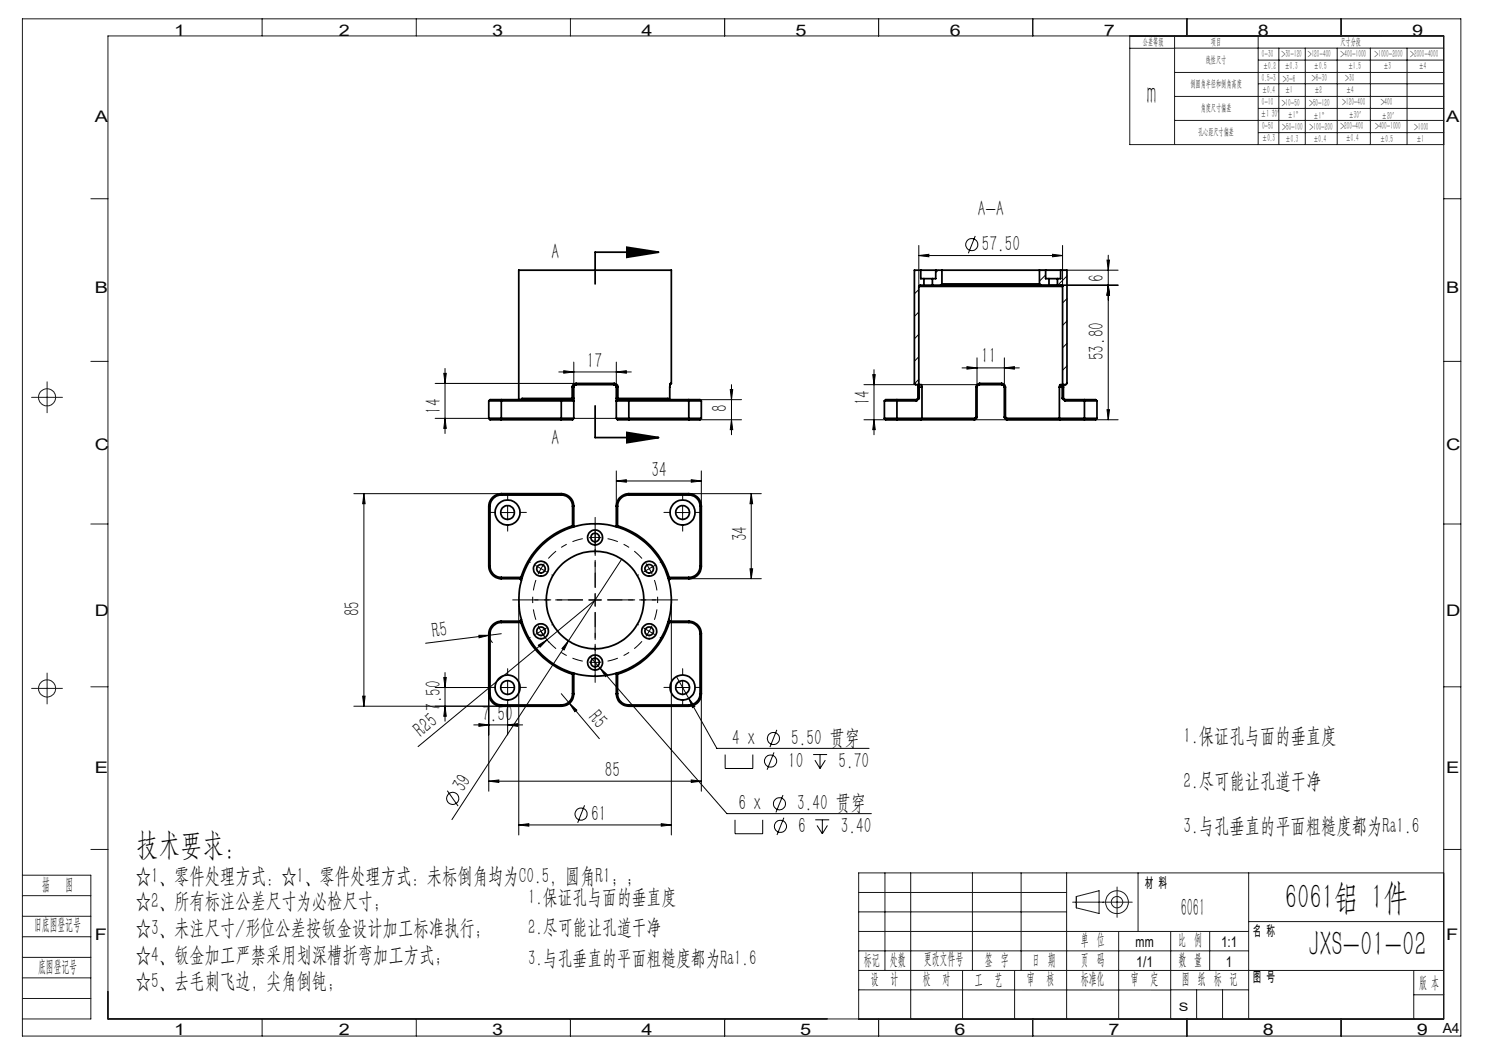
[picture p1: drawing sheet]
<svg xmlns="http://www.w3.org/2000/svg" width="297mm" height="210mm" viewBox="0 0 297 210" stroke-linecap="round" stroke-linejoin="round" font-family="sans-serif">
<g fill="none" stroke="#000" stroke-width=".2">
<path d="M183.1 54l-.2 .3M183.8 51.1l2-.2v.5zM183.8 49.1v8.2M183.8 51.1h28.7M183.8 57.9l-.9 .9M184.8 56.9l-.2 .1M187.6 54l-.5 .5M188.1 57h35.5M195.1 47.2l-1.4 3.5M207.9 54h15.7M209.1 55l-1.2 1.2M210.5 50.9l2 .2-2 .3z"/>
<path d="M212.5 49.1v8.2M213.4 55.2l-1.8 1.8M213.4 59.7l-.9 .9M221.4 52h.5l-.2 2zM221.7 57l.2 2h-.5zM221.7 51v33M87 76.7h28.2M88.8 74.7h.5l-.3 2zM89 73.7v13M111.8 74.4h14.5M112.7 74.1l2.1 .3-2.1 .2zM114.8 72.4v5"/>
<path d="M123.3 74.4l2-.3v.5zM123.3 72.4v5M140 79.9h8.3M146 77.9h.5l-.2 2zM146.3 76.9v10.1M172.8 76.9h23.1M174.6 74.9h.4l-.2 2zM174.8 73.9v13.1M183.8 62.4l-.9 .9M183.8 66.9l-.9 .9M183.8 71.4l-.9 .8M183.8 75.9l-.9 .8"/>
<path d="M192.4 73.6h11.5M193.4 73.3l2 .3-2 .2zM195.4 71.6v5.8M200.9 73.6l2-.3v.5zM200.9 71.6v5.8M213.4 64.2l-.9 .9M213.4 68.7l-.9 .9M213.4 73.2l-.9 .8M70.8 98.7h29.5M72.8 98.7l.2 2h-.5zM72.8 98.7v42.5M87 83.7h36.3"/>
<path d="M89 83.7l.3 2h-.5zM123.3 96.2l2-.3v.5zM123.3 94.2v7M123.3 96.2h17M137.8 98.7h14.5M137.9 84h10.4M138.3 95.9l2 .3-2 .2zM140.3 94.2v7M146.3 84l.2 1.9h-.5zM150.2 98.7v17M150.2 98.7l.3 2h-.5zM172.8 84h11.4"/>
<path d="M174.8 84l.2 1.9h-.4zM194.9 84h28.7M221.4 81.9h.5l-.2 2.1zM100.3 102.5h2.5M101.5 101.2v2.5M119 118.7v2.5M124.4 111.8l-34 52.1M135.3 102.5h2.5M136.5 101.2v2.5M137.8 115.7h14.5M150 113.8h.5l-.3 1.9zM72.5 139.2h.5l-.2 2z"/>
<path d="M87 137.5h10.8M88.8 135.5h.5l-.3 2zM89 134.5v9.7M95.8 127.1h2l-2 .5zM97.8 138.7v19.5M97.8 126.7a2.54 2.54 0 0 0 .7 1.8M97.8 127.1l-12.7 1.5M100.3 137.5h2.5M100.3 126.7l-2.5 .4M101.5 136.2v2.5M103.8 120v47M107.7 129l1.7-1-1.4 1.4z"/>
<path d="M108.2 126.4l1.6 2.1M112.3 138.7l1.6 1.9M113.7 128.2l-.9 1.8-.4-.3zM117.8 120h2.5M118 131.4l2 2.2M119 120l-35.4 29.3M120 133.6l1.5 1.4-.4 .3zM120 133.6l25.4 29.1h28.9M128.8 125.6l1 .7M129.8 126.3l-.6 1M129.8 126.3l1.1 .6M130.4 125.1l-.6 1.2"/>
<path d="M134.3 120v47M135.3 137.5h2.5M135.3 135.3l2.5 4.4M136.5 136.2v2.5M137.8 139.7l1.2 1.6-.5 .2zM137.8 139.7l5.6 10h30.4M140.3 138.7v19.5M70.8 141.2h29.5M89 141.2l.3 2.1h-.5zM89.5 158.1l2.1 3.1M94.8 145h9.7M95.8 144.7l2 .3-2 .3z"/>
<path d="M97.8 156.2l2-.2v.5zM97.8 156.2h42.5M101.5 145l2-.3v.6zM101.5 141.2v5.8M113.9 140.6l1.5 1.4-.4 .3zM113.9 140.6l6 7.1M138.3 156l2 .2-2 .3zM145 150.9v2.8h5.6v-2.8M154.8 150.5l-1.4 3.4M155.4 146l-1.4 3.4M156.6 159l-1.4 3.5M162.6 150.9h2.8"/>
<path d="M163 152l1 1.7M164 150.9v2.8M165.1 152l-1.1 1.7M103.8 165l2-.3v.5zM103.8 165h30.5M116.9 161.1l-1.4 3.5M132.3 164.7l2 .3-2 .2zM147 164v2.7h5.5v-2.7M156.8 163.5l-1.4 3.5M163.1 164h2.7M163.4 165.1l1.1 1.6M164.5 164v2.7"/>
<path d="M165.5 165.1l-1 1.6"/>
<circle cx="194.4" cy="48.9" r="1.22"/>
<circle cx="90.5" cy="159.7" r="1.21"/>
<circle cx="154.1" cy="152.2" r="1.22"/>
<circle cx="154.7" cy="147.7" r="1.21"/>
<circle cx="116.2" cy="162.8" r="1.21"/>
<circle cx="155.9" cy="160.8" r="1.21"/>
<circle cx="156.1" cy="165.3" r="1.22"/>
</g>
<path d="M108.2 113.7l-.6 1.1M108.2 113.7l.7-1M119 107.5h-1.2M119 107.5h1.3M129.9 113.7l-.7-1M129.9 113.7l.5 1.1M108.2 126.2l.7 1.1M108.2 126.2l-.6-1.1M119 132.5l1.3-.1M119 132.5l-1.2-.1" fill="none" stroke="#000" stroke-width=".2" stroke-dasharray="30.5 1.3 1.3 1.3" stroke-linecap="butt"/>
<path d="M107.2 116a12.5 12.5 0 0 0 0 8M116.5 107.7a12.5 12.5 0 0 0-6.8 4M128.4 111.7a12.5 12.5 0 0 0-6.9-4M109.7 128.3a12.5 12.5 0 0 0 6.8 3.9M121.5 132.2a12.5 12.5 0 0 0 6.9-3.9M130.9 124a12.5 12.5 0 0 0 0-8" fill="none" stroke="#000" stroke-width=".2" stroke-dasharray="30.5 1.3 1.3 1.3" stroke-dashoffset="28.3" stroke-linecap="butt"/>
<g fill="none" stroke="#000" stroke-width=".35">
<path d="M125.4 49.5l6.3 .9-6.3 1.1zM131.7 50.4h-12.7v6.4M183.8 57.3h28.7M183.8 57.3v19.6M184.2 54h2.9M184.2 54h-1.3v22.7l.2 .2h.7M184.2 54v1.7h.6M184.8 55.7h1.7M184.8 57h1.7M184.8 55.7v1.3M184.8 57h-.8l-.2 .3M186.5 57h1.6"/>
<path d="M186.5 55.7v1.3M187.1 54v1.7h-.6M187.1 54h1.3M188.1 57h20M188.4 56.8h19.5M188.4 54h19.5M188.4 54v2.8M188.4 56.8l-.3 .2M207.9 54h1.2M207.9 56.8l.2 .2M207.9 54v2.8M208.1 57h1.7"/>
<path d="M209.1 54h3M209.1 54v1.7h.7M209.8 55.7h1.7M209.8 57h1.7M209.8 55.7v1.3M211.5 57h.8l.2 .3M211.5 55.7v1.3M212.1 54h1.3v22.7l-.3 .2h-.6M212.1 54v1.7h-.6M212.5 57.3v19.6M100.3 79.9h-1.1a1.68 1.68 0 0 0-1.4 .3M100.3 79.9v4.1"/>
<path d="M100.3 79.9h12M112.3 79.9h2.2M112.3 79.9v4.1M114.4 79.7h-10l-.2 .2M114.4 79.7l.1 .2M114.4 77.4v2.3M114.4 79.7h.4M114.4 77.4h.4M114.5 79.9l.3 .3M114.8 79.7v.5M114.8 77.4v2.3M115.2 76.7a.76 .76 0 0 0-.8 .7"/>
<path d="M115.2 76.7h7.6M115.2 76.7l.1 .2M115.3 76.9h7.5M115.3 76.9l-.4 .2-.1 .3M122.8 76.9l.4 .2 .1 .3M122.8 76.7l.6 .2 .2 .5M122.8 76.7v.2M123.3 79.7v.5M123.3 77.4v2.3M123.3 79.7h.3M123.3 77.4h.3M123.5 79.9h2.3"/>
<path d="M123.5 79.9l-.2 .3M123.6 79.7h10l.2 .2M123.6 79.7l-.1 .2M123.6 77.4v2.3M125.8 79.9v4.1M125.8 79.9h12M134.3 76.7v-22.7h-30.5v25.9M134.3 76.7h-.2l-.1 .2-.1 3M134.3 76.7l-.3 .2M137.8 79.9h1a1.68 1.68 0 0 1 1.5 .3M137.8 79.9v4.1M179.4 79.9h-1.4a1.15 1.15 0 0 0-1.1 .3"/>
<path d="M179.4 79.9h3.9M179.4 79.9v4.1M183.3 79.9v.3M183.5 76.9l.1 .5M183.6 79.7l-.3 .2M183.6 79.7h.2M183.6 77.4h.8M183.6 77.4v2.3M183.6 76.9l.2 .5v2.3M183.8 76.9h.1a.36 .36 0 0 1 .4 .1 .36 .36 0 0 1 .1 .4M183.8 79.7l-.5 .5M184.4 77.4v6.3"/>
<path d="M195.2 77.4h.2M195.2 77.4v6M195.4 77.4v6M195.9 76.9l-.4 .2-.1 .3M195.9 76.9h4.5M195.9 76.7h4.4M195.9 76.7a.72 .72 0 0 0-.7 .7M195.9 76.7v.2M200.3 76.7a.72 .72 0 0 1 .8 .7M200.3 76.7l.1 .2M200.4 76.9l.3 .2 .2 .3M200.9 77.4h.2"/>
<path d="M200.9 77.4v6M201.1 77.4v6M211.9 77.4h.8M211.9 77.4v6.3M212.4 79.7l.6 .5M212.4 79.7h.3M212.5 76.9h-.1a.36 .36 0 0 0-.5 .1 .36 .36 0 0 0 0 .4M212.7 76.9l-.3 .4v2.4M212.7 79.7l.3 .2M212.7 77.4v2.3M212.8 76.9l-.1 .5M213 79.9h3.9"/>
<path d="M213 79.9v.3M216.9 79.9h1.4a1.15 1.15 0 0 1 1.1 .3M216.9 79.9v4.1M97.8 80.2h17M97.8 83.7h17M97.8 83.7a1.52 1.52 0 0 0 1.4 .3h1.1M97.8 80.2v3.5M100.3 99a2.23 2.23 0 0 0-2.3 2.2M100.3 98.7a2.58 2.58 0 0 0-2.5 2.5M100.3 98.7v.3M100.3 99h12M100.3 98.7h12"/>
<path d="M100.3 84h12M112.3 98.7a2.52 2.52 0 0 1 2.5 2.5M112.3 99a2.23 2.23 0 0 1 2.2 2.2M112.3 98.7v.3M114.8 83.7a1.52 1.52 0 0 1-1.5 .3h-1M114.8 80.2v3.5M119 81.2v6.3h12.7M123.3 80.2h17M123.3 83.7h17M123.3 83.7a1.52 1.52 0 0 0 1.4 .3h1.1M123.3 80.2v3.5M125.4 86.5l6.3 1-6.3 1z"/>
<path d="M125.8 99a2.23 2.23 0 0 0-2.3 2.2M125.8 98.7a2.58 2.58 0 0 0-2.5 2.5M125.8 98.7v.3M125.8 99h12M125.8 98.7h12M125.8 84h12M137.8 98.7a2.52 2.52 0 0 1 2.5 2.5M137.8 99a2.23 2.23 0 0 1 2.2 2.2M137.8 98.7v.3M140.3 83.7a1.52 1.52 0 0 1-1.5 .3h-1M140.3 80.2v3.5M176.9 83.7a1.27 1.27 0 0 0 1.4 .3h1.1"/>
<path d="M176.9 83.7h7.5M176.9 80.2h6.4M176.9 80.2v3.5M179.4 84h4.8M184.2 84h10.7M184.4 83.7h10.5M184.4 83.7l-.2 .3M194.9 83.7v.3M195.2 83.4l-.3 .3M195.2 83.4h.2M195.4 83.4l-.2 .4-.3 .2M200.9 83.4l.1 .4 .4 .2"/>
<path d="M200.9 83.4h.2M201.1 83.4l.2 .3M201.3 83.7h10.6M201.3 83.7l.1 .3M201.4 84h10.7M211.9 83.7h7.5M211.9 83.7l.2 .3M212.1 84h4.8M213 80.2h6.4M219.4 83.7a1.27 1.27 0 0 1-1.4 .3h-1.1M219.4 80.2v3.5M97.8 113.2a2.52 2.52 0 0 0 2.5 2.5"/>
<path d="M97.8 101.2v12M97.8 101.2h.2M97.8 113.2h.2M98 113.2a2.23 2.23 0 0 0 2.3 2.3M98 101.2v12M100.3 115.5v.2M100.3 115.5h3.9M100.3 115.7h3.7M104 115.7l.3 .4M104.2 115.5l-.2 .2M104.2 115.5l.2 .1M114.5 105.2l-.1 .2"/>
<path d="M114.5 105.2a15.6 15.6 0 0 0-10.3 10.3M114.5 105.2h.3M114.5 101.2h.3M114.5 101.2v4M114.8 101.2v4.2M123.3 105.2v.2M123.3 101.2v4M123.3 105.2h.2M123.3 101.2h.2M123.5 105.2l.1 .2M123.5 105.2a15.6 15.6 0 0 1 10.3 10.3M123.5 101.2v4"/>
<path d="M133.8 115.5l.2 .2M133.8 115.5l-.2 .1M133.8 115.5h4M134 115.7l-.3 .4M134 115.7h3.8M137.8 115.5v.2M140 113.2a2.23 2.23 0 0 1-2.2 2.3M140 101.2h.3M140 101.2v12M140 113.2h.3M140.3 113.2a2.46 2.46 0 0 1-2.5 2.5M140.3 101.2v12"/>
<path d="M97.8 138.7a2.52 2.52 0 0 0 2.5 2.5M97.8 126.7v12M97.8 126.7h.2M97.8 138.7h.2M98 138.7a2.29 2.29 0 0 0 2.3 2.3M98 126.7v12M100.3 124.2a2.58 2.58 0 0 0-2.5 2.5M100.3 124.5a2.29 2.29 0 0 0-2.3 2.2M100.3 124.2v.3M100.3 124.2h3.7M100.3 124.5h3.9M104 124.2l.2 .3"/>
<path d="M104.2 124.5a15.6 15.6 0 0 0 10.3 10.3M104.3 123.9l-.3 .3M104.4 124.4l-.2 .1M114.4 134.5l.1 .3M114.5 138.7a2.29 2.29 0 0 1-2.2 2.3M114.5 134.8h.3M114.5 134.8v3.9M114.5 138.7h.3M114.8 134.6v.2M114.8 138.7a2.46 2.46 0 0 1-2.5 2.5M114.8 134.8v3.9M123.3 138.7a2.46 2.46 0 0 0 2.5 2.5"/>
<path d="M123.3 134.6v4.1M123.3 134.8h.2M123.3 138.7h.2M123.5 138.7a2.29 2.29 0 0 0 2.3 2.3M123.5 134.8v3.9M123.6 134.5l-.1 .3M133.6 124.4l.2 .1M133.7 123.9l.3 .3M133.8 124.5a15.6 15.6 0 0 1-10.3 10.3M133.8 124.5h4M134 124.2l-.2 .3M134 124.2h3.8"/>
<path d="M137.8 124.5a2.29 2.29 0 0 1 2.2 2.2M137.8 124.2a2.52 2.52 0 0 1 2.5 2.5M137.8 124.2v.3M140 138.7a2.29 2.29 0 0 1-2.2 2.3M140 126.7v12M140 126.7h.3M140 138.7h.3M140.3 138.7a2.46 2.46 0 0 1-2.5 2.5M140.3 126.7v12M100.3 141v.2M100.3 141h12M100.3 141.2h12"/>
<path d="M112.3 141v.2M125.8 141v.2M125.8 141h12M125.8 141.2h12M137.8 141v.2"/>
<circle cx="101.5" cy="102.5" r="1.38"/>
<circle cx="101.5" cy="102.5" r="2.5"/>
<circle cx="108.2" cy="113.7" r="1.5"/>
<circle cx="108.2" cy="113.8" r=".85"/>
<circle cx="119" cy="120" r="15.2"/>
<circle cx="119" cy="107.5" r="1.5"/>
<circle cx="119" cy="120" r="9.7"/>
<circle cx="119" cy="107.5" r=".86"/>
<circle cx="129.8" cy="113.8" r=".84"/>
<circle cx="129.8" cy="113.7" r="1.5"/>
<circle cx="136.5" cy="102.5" r="2.51"/>
<circle cx="136.5" cy="102.5" r="1.38"/>
<circle cx="101.5" cy="137.5" r="1.38"/>
<circle cx="101.5" cy="137.5" r="2.5"/>
<circle cx="108.2" cy="126.2" r="1.5"/>
<circle cx="108.2" cy="126.2" r=".85"/>
<circle cx="119" cy="132.5" r="1.51"/>
<circle cx="119" cy="132.5" r=".85"/>
<circle cx="129.8" cy="126.3" r=".84"/>
<circle cx="129.9" cy="126.2" r="1.5"/>
<circle cx="136.5" cy="137.5" r="2.51"/>
<circle cx="136.5" cy="137.5" r="1.38"/>
</g>
<g fill="none" stroke="#191924" stroke-width=".2">
<path d="M4.5 3.8h287.7v203.4h-287.7zM52.4 3.8v3.4M83.3 3.8v3.4M114.1 3.8v3.4M144.9 3.8v3.4M175.7 3.8v3.4M206.6 3.8v3.4M226 7.2v21.7h62.7M226 9.7h8.9M234.9 7.2v21.7M234.9 9.6h53.8M234.9 14.5h53.8"/>
<path d="M234.9 19.3h53.8M237.4 3.8v3.4M251.6 7.2v21.7M251.7 12h37M251.7 16.7h37M255.8 9.6v19.3M261.1 9.6v19.3M267.4 9.6v19.3M268.2 3.8v3.4M274.1 9.6v7.2M274.1 16.9v12M281.4 9.6v7.2"/>
<path d="M281.4 16.9v12M18.2 39.7h3.4M234.9 24.1h53.8M251.7 21.7h37M251.7 26.5h37M288.7 39.7h3.5M6.3 79.5h6.2M9.4 76.4v6.1M18.2 72.3h3.4M288.7 72.3h3.5M18.2 104.8h3.4M288.7 104.8h3.5"/>
<path d="M6.3 137.7h6.2M9.4 134.6v6.2M18.2 137.4h3.4M288.7 137.4h3.5M4.5 175h13.7v28.8h-13.7M4.5 179.1h13.7M18.2 169.9h3.4M171.7 178.5h41.6M177 174.6v19.5M182.1 174.6v29.2M194.5 174.6v19.5M204.2 174.6v19.5"/>
<path d="M213.3 174.6v29.2M215.3 179.3l4.5-1.2v4.6l-4.5-1.1zM223.4 177.4v6.1M227.6 174.6v11.7M249.7 174.6v29.2M288.7 174.6h-117v29.2h117M288.7 169.9h3.5M4.5 191.5h13.7M4.5 183.3h13.7M4.5 187.4h13.7M4.5 195.6h13.7M4.5 199.7h13.7"/>
<path d="M171.7 194.1h117M171.7 198h62.4M171.7 190.2h78M171.7 182.4h41.6M171.7 186.3h78M192.5 194.1v9.7M202.9 194.1v9.7M214.5 180.4h11.9M223.7 186.3v17.5M234.1 198h15.6M234.1 186.3v17.5M239.3 198v5.8"/>
<path d="M241.9 186.3v7.8M244.5 198v5.8M249.7 184.3h39M282.8 194.1v9.7M282.8 199h5.9M52.4 203.8v3.4M83.3 203.8v3.4M114.1 203.8v3.4M144.9 203.8v3.4M175.7 203.8v3.4M206.6 203.8v3.4M237.4 203.8v3.4"/>
<path d="M268.2 203.8v3.4M288.7 203.8h-267.1v-196.6h267.1v196.6"/>
<circle cx="9.4" cy="79.5" r="1.71"/>
<circle cx="9.4" cy="137.7" r="1.71"/>
<circle cx="223.4" cy="180.4" r="2.28"/>
<circle cx="223.4" cy="180.4" r="1.14"/>
</g>
<g fill="none" stroke="#000" stroke-width=".2" stroke-dasharray="30.5 1.3 1.3 1.3">
<path d="M101.5 100v-1.3M136.5 100v-1.3M99 102.5h-1.2M101.5 105v1.2M104 102.5h1.3M106 112.5l-.2-.1M108.2 113.7l-1.1-.6M108.2 113.7l1.1 .7M110.4 115l.2 .1M119 107.5v-1.3M119 107.5v1.2M119 105v-.3"/>
<path d="M119 110v.2M119 120v-1.3M119 120h-1.2M119 120v1.2M119 120h1.3M127.7 115l-.2 .1M129.9 113.7l1-.6M129.9 113.7l-1.1 .7M132 112.5l.2-.1M134 102.5h-1.2M136.5 105v1.2M139 102.5h1.3"/>
<path d="M99 137.5h-1.2M101.5 135v-1.3M101.5 140v1.2M104 137.5h1.3M106 127.5l-.2 .1M108.2 126.2l-1.1 .7M108.2 126.2l1.1-.6M110.4 125l.2-.1M119 132.5v1.2M119 132.5v-1.3M119 135v.2M119 130v-.3"/>
<path d="M127.7 125l-.2-.1M132 127.5l.2 .1M134 137.5h-1.2M136.5 135v-1.3M136.5 140v1.2M139 137.5h1.3"/>
</g>
<path d="M116.5 120h-9.5M119 117.5v-9.6M121.5 120h9.6M119 122.5v9.6" fill="none" stroke="#000" stroke-width=".2" stroke-dasharray="30.5 1.3 1.3 1.3" stroke-dashoffset="27.6"/>
<path d="M116.5 120h-14M119 117.5v-14M121.5 120h14M119 122.5v14" fill="none" stroke="#000" stroke-width=".2" stroke-dasharray="30.5 1.3 1.3 1.3" stroke-dashoffset="25.4"/>
<g fill="#000">
<path d="M95.8 127.1h2l-2 .5zM107.7 129l1.7-1-1.4 1.4zM113.7 128.2l-.9 1.8-.4-.3zM113.9 140.6l1.5 1.4-.4 .3z"/>
<path d="M125.4 49.5l6.3 .9-6.3 1.1zM125.4 86.5l6.3 1-6.3 1z"/>
<path d="M210.5 50.9l2 .2-2 .3zM183.8 51.1l2-.2v.5z"/>
<path d="M88.8 74.7h.5l-.3 2zM89 83.7l.3 2h-.5zM146 77.9h.5l-.2 2zM146.3 84l.2 1.9h-.5zM88.8 135.5h.5l-.3 2zM89 141.2l.3 2.1h-.5zM150.2 98.7l.3 2h-.5zM150 113.8h.5l-.3 1.9zM174.6 74.9h.4l-.2 2zM174.8 84l.2 1.9h-.4zM221.4 52h.5l-.2 2zM221.7 57l.2 2h-.5zM221.7 57l.2 2h-.5zM221.4 81.9h.5l-.2 2.1z"/>
<path d="M123.3 74.4l2-.3v.5zM112.7 74.1l2.1 .3-2.1 .2zM138.3 156l2 .2-2 .3zM97.8 156.2l2-.2v.5zM101.5 145l2-.3v.6zM95.8 144.7l2 .3-2 .3zM138.3 95.9l2 .3-2 .2zM123.3 96.2l2-.3v.5zM200.9 73.6l2-.3v.5zM193.4 73.3l2 .3-2 .2z"/>
<path d="M137.8 139.7l.7 1.8 .5-.2zM120 133.6l1.1 1.7 .4-.3zM103.8 165l2-.3v.5zM132.3 164.7l2 .3-2 .2z"/>
<path d="M72.5 139.2h.5l-.2 2zM72.8 98.7l.2 2h-.5z"/>
</g>
<g font-size="7.1">
<text x="257" y="181.8">6061铝 1件</text>
<text x="261.7" y="191.1">JXS-01-02</text>
</g>
<text font-size="6.3" fill="#0a0605" x="229.4" y="20.8">m</text>
<text font-size="6.3" x="27.3" y="170.9">技术要求：</text>
<text font-size="5" fill="#0a0605" x="236.1" y="183.2">6061</text>
<g font-size="4.4">
<text x="195.5" y="43.3">A-A</text>
<text x="110.3" y="51.9">A</text>
<text x="196.4" y="50.2">57.50</text>
<text x="220.8" y="56.5" transform="rotate(-90 220.8 56.5)">6</text>
<text x="117.4" y="73.5">17</text>
<text x="196.2" y="72.7">11</text>
<text x="220.8" y="72.1" transform="rotate(-90 220.8 72.1)">53.80</text>
<text x="88.2" y="82.8" transform="rotate(-90 88.2 82.8)">14</text>
<text x="145.5" y="82.5" transform="rotate(-90 145.5 82.5)">8</text>
<text x="173.9" y="81" transform="rotate(-90 173.9 81)">14</text>
<text x="110.3" y="89">A</text>
<text x="130.3" y="95.3">34</text>
<text x="149.4" y="108.2" transform="rotate(-90 149.4 108.2)">34</text>
<text x="71.9" y="123.3" transform="rotate(-90 71.9 123.3)">85</text>
<text x="86.6" y="127.6" transform="rotate(-7 86.6 127.6)">R5</text>
<text x="88.2" y="142.2" transform="rotate(-90 88.2 142.2)">7.50</text>
<text x="117.5" y="143.7" transform="rotate(50 117.5 143.7)">R5</text>
<text x="84.2" y="147.6" transform="rotate(-40 84.2 147.6)">R25</text>
<text x="96.4" y="144.1">7.50</text>
<text x="146.5" y="149">4 x</text>
<text x="158.2" y="149">5.50 贯穿</text>
<text x="236.7" y="148.6">1.保证孔与面的垂直度</text>
<text x="121" y="155.4">85</text>
<text x="157.7" y="153.5">10</text>
<text x="167.7" y="153.5">5.70</text>
<text x="92.8" y="158.7" transform="rotate(-57 92.8 158.7)">39</text>
<text x="236.7" y="157.6">2.尽可能让孔道干净</text>
<text x="118.2" y="164.1">61</text>
<text x="147.7" y="162">6 x</text>
<text x="159.4" y="162">3.40 贯穿</text>
<text x="159.6" y="166.6">6</text>
<text x="168.1" y="166.6">3.40</text>
<text x="236.7" y="166.6">3.与孔垂直的平面粗糙度都为Ra1.6</text>
<text x="27.2" y="176.7">☆1、零件处理方式：☆1、零件处理方式：未标倒角均为C0.5，圆角R1；；</text>
</g>
<g font-size="4.4" fill="#0a0605">
<text x="27.2" y="181.7">☆2、所有标注公差尺寸为必检尺寸；</text>
<text x="27.2" y="187">☆3、未注尺寸/形位公差按钣金设计加工标准执行；</text>
<text x="27.2" y="192.3">☆4、钣金加工严禁采用划深槽折弯加工方式；</text>
<text x="27.2" y="197.7">☆5、去毛刺飞边，尖角倒钝；</text>
</g>
<g font-size="4.2">
<text x="105.6" y="180.8">1.保证孔与面的垂直度</text>
<text x="105.6" y="186.9">2.尽可能让孔道干净</text>
<text x="105.6" y="192.9">3.与孔垂直的平面粗糙度都为Ra1.6</text>
</g>
<g font-size="3.4" fill="#0a0605">
<text x="8.4" y="178">描</text>
<text x="13.1" y="178">图</text>
<text x="6.8" y="186">旧底图登记号</text>
<text x="7.6" y="194.4">底图登记号</text>
</g>
<g font-size="3.3" fill="#0a0605">
<text x="216.2" y="189">单 位</text>
<text x="235.7" y="189">比 例</text>
<text x="172.8" y="192.9">标记</text>
<text x="174.2" y="196.7">设</text>
<text x="178" y="192.9">处数</text>
<text x="178.1" y="196.7">计</text>
<text x="184.6" y="196.8">校</text>
<text x="184.8" y="192.9">更改文件号</text>
<text x="188.5" y="196.8">对</text>
<text x="195" y="196.9">工</text>
<text x="197" y="192.9">签 字</text>
<text x="198.9" y="196.9">艺</text>
<text x="205.4" y="196.8">审</text>
<text x="206.4" y="192.9">日 期</text>
<text x="209.3" y="196.8">核</text>
<text x="216.2" y="196.8">标准化</text>
<text x="216.2" y="193">页 码</text>
<text x="226.2" y="196.8">审</text>
<text x="230.1" y="196.8">定</text>
<text x="235.7" y="192.9">数 量</text>
<text x="236.4" y="196.8">图 纸 标 记</text>
<text x="283.8" y="197.5">版 本</text>
</g>
<g font-size="3.2" fill="#0a0605">
<text x="34.9" y="7.2">1</text>
<text x="67.8" y="7.2">2</text>
<text x="98.4" y="7.1">3</text>
<text x="128.3" y="7.2">4</text>
<text x="159.1" y="7.1">5</text>
<text x="190" y="7.1">6</text>
<text x="220.8" y="7.2">7</text>
<text x="251.6" y="7.1">8</text>
<text x="282.4" y="7.1">9</text>
<text x="19" y="24.3">A</text>
<text x="289.2" y="24.3">A</text>
<text x="19" y="58.6">B</text>
<text x="289.2" y="58.6">B</text>
<text x="19" y="90">C</text>
<text x="289.2" y="90">C</text>
<text x="19" y="123.1">D</text>
<text x="289.2" y="123.1">D</text>
<text x="19" y="154.6">E</text>
<text x="289.2" y="154.6">E</text>
<text x="19" y="187.9">F</text>
<text x="289.2" y="187.9">F</text>
<text x="34.9" y="207">1</text>
<text x="67.8" y="207">2</text>
<text x="98.4" y="207">3</text>
<text x="128.3" y="207">4</text>
<text x="160.1" y="207">5</text>
<text x="190.9" y="207">6</text>
<text x="221.7" y="207">7</text>
<text x="252.5" y="207">8</text>
<text x="283.4" y="207">9</text>
</g>
<g font-size="3" fill="#0a0605">
<text x="227.1" y="189.5">mm</text>
<text x="244.2" y="189.5">1:1</text>
<text x="227.3" y="193.3">1/1</text>
<text x="245.2" y="193.4">1</text>
</g>
<g font-size="2.8" fill="#0a0605">
<text x="229" y="177.6">材 料</text>
<text x="250.6" y="187.2">名 称</text>
<text x="250.6" y="196.4">图 号</text>
<text x="288.5" y="206.5">A4</text>
</g>
<text font-size="2.3" fill="#0a0605" x="235.8" y="202.1">S</text>
<text font-size="2.1" fill="#0a0605" x="252.2" y="23.4">±1 30′ ±1</text>
<g font-size="2" fill="#0a0605">
<text x="228.6" y="8.9">公差等级</text>
<text x="242.2" y="9">项目</text>
<text x="252.4" y="11.4">0-30</text>
<text x="256.3" y="11.3">&gt;30-120</text>
<text x="261.6" y="11.4">&gt;120-400</text>
<text x="268.1" y="8.9">尺寸分段</text>
<text x="268.1" y="11.4">&gt;400-1000</text>
<text x="274.9" y="11.4">&gt;1000-2000</text>
<text x="282" y="11.5">&gt;2000-4000</text>
<text x="238.1" y="17.4">倒圆角半径和倒角高度</text>
<text x="241.2" y="12.5">线性尺寸</text>
<text x="252.4" y="16.3">0.5-3</text>
<text x="252.6" y="13.9">±0.2</text>
<text x="256.5" y="16.4">&gt;3-6</text>
<text x="257" y="13.8">±0.3</text>
<text x="262.4" y="16.2">&gt;6-30</text>
<text x="262.8" y="13.9">±0.5</text>
<text x="269" y="16.2">&gt;30</text>
<text x="269.6" y="13.8">±1.5</text>
<text x="276.7" y="13.8">±3</text>
<text x="283.8" y="13.8">±4</text>
<text x="240.1" y="22.2">角度尺寸偏差</text>
<text x="252.4" y="21">0-10</text>
<text x="252.4" y="18.5">±0.4</text>
<text x="256.3" y="21.1">&gt;10-50</text>
<text x="257" y="18.6">±1</text>
<text x="261.8" y="21.1">&gt;50-120</text>
<text x="262.7" y="23.8">±1°</text>
<text x="262.9" y="18.7">±2</text>
<text x="268.4" y="21">&gt;120-400</text>
<text x="269.2" y="18.6">±4</text>
<text x="269.7" y="23.7">±30′</text>
<text x="276.1" y="21">&gt;400</text>
<text x="276.4" y="23.8">±20′</text>
<text x="239.6" y="27.1">孔心距尺寸偏差</text>
<text x="252.4" y="25.9">0-50</text>
<text x="252.4" y="28.2">±0.3</text>
<text x="256.4" y="26">&gt;50-100</text>
<text x="257.1" y="28.3">±0.3</text>
<text x="261.9" y="26">&gt;100-200</text>
<text x="262.7" y="28.4">±0.4</text>
<text x="268.1" y="25.9">&gt;200-400</text>
<text x="269.2" y="28.2">±0.4</text>
<text x="275" y="25.8">&gt;400-1000</text>
<text x="276.1" y="28.3">±0.5</text>
<text x="282.9" y="26">&gt;1000</text>
<text x="283.3" y="28.4">±1</text>
</g>
<text font-size="1.9" fill="#0a0605" x="259.1" y="23.7">°</text>
</svg>
